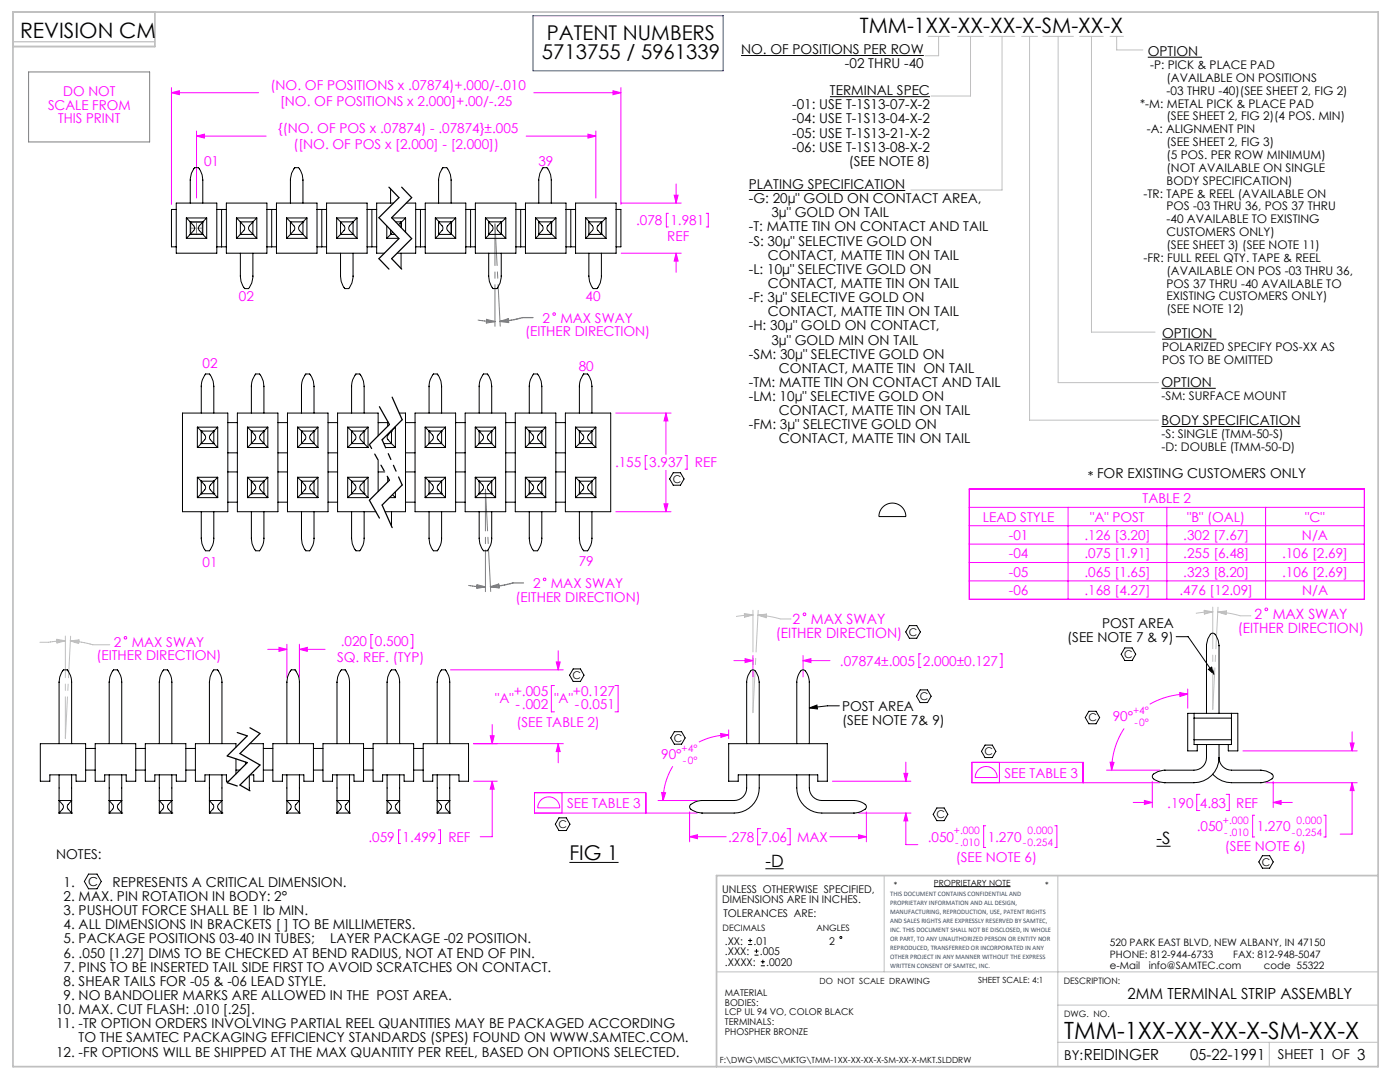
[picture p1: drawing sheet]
<svg xmlns="http://www.w3.org/2000/svg" width="279mm" height="216mm" viewBox="0 0 279 216" stroke-linecap="round" stroke-linejoin="round" font-family="sans-serif">
<g fill="none" stroke="#000" stroke-width=".2">
<path d="M147.9 11.1h36.5M165.6 19.3h20M229.1 11.4h10.8M149.5 38h31.2M231.8 77.5h10.8M231.9 67.7h10.9M134.4 94.3h1.4l.7 1.3-.7 1.2h-1.4l-.8-1.2zM231.8 85.1h27.8M176.2 101.2a2.69 2.69 0 0 1 2.9-.6 2.69 2.69 0 0 1 1.7 2.5h-5.4a2.69 2.69 0 0 1 .8-1.9zM114.4 133.5h1.4l.7 1.2-.7 1.3h-1.4l-.7-1.3zM181.5 124.8h1.5l.7 1.3-.7 1.3h-1.5l-.7-1.3zM183.6 137.7h1.5l.7 1.2-.7 1.3h-1.5l-.7-1.3z"/>
<path d="M224.5 129.3h1.4l.8 1.2-.8 1.3h-1.4l-.7-1.3zM234.7 127h2.4l5.3 7.6M241.2 133.6l.6-.5 .6 1.5zM134.6 146h1.4l.7 1.2-.7 1.3h-1.4l-.7-1.3zM161.5 141.3l1.5-.6 .1 .8zM167.5 140.8h-2.4l-3.6 .5M196.6 148.7h1.4l.7 1.2-.7 1.3h-1.4l-.7-1.3zM217.3 141.9h1.4l.8 1.3-.8 1.2h-1.4l-.7-1.2zM17.7 174.4h1.7l.8 1.5-.8 1.5h-1.7l-.9-1.5zM111.6 163.2h1.4l.7 1.3-.7 1.2h-1.4l-.8-1.2zM113.6 172.1h9.8M152.8 173.3h3.6"/>
<path d="M186.4 176.9h15.3M187 161.2h1.4l.8 1.3-.8 1.3h-1.4l-.8-1.3zM230.8 168.9h2.8M251.9 170.7h1.5l.7 1.3-.7 1.2h-1.5l-.7-1.2z"/>
</g>
<g fill="none" stroke="#c0c0c0" stroke-width=".2">
<path d="M185.2 7.3h4.2M187.3 7.3v3.8h-2.7M191.1 7.3h5.2M193.7 7.3v11.9h-7.9M197.4 7.3h5.1M200 7.3v30.6h-18.2M203.9 7.3h3.2M205.5 7.3v76.5h25.7M208.1 7.3h6.1M211.2 7.3v69h20M215.5 7.3h4.7M217.8 7.3v59h12.7"/>
<path d="M221.5 7.3h2.7M222.9 7.3v2.7h5.2M11.3 127.6l1.7 .3-1.6 .4zM11.3 127.8l1.7 .1M13 127.9l-5 .3M13 127.9l-1.6 .2M14 127.9l1.7 .3M14 127.9l1.8-.2-.1 .7zM14 127.9l2.3 .2 2.2 .6h3.4M15.7 127.9h-1.7M148.6 122.4l1.7 .3-1.7 .5zM148.6 122.6l1.7 .1"/>
<path d="M150.3 122.7l-1.7 .3M150.3 122.7l-3.4 .3M151.3 122.7l2.8 .4a11.2 11.2 0 0 0 3.8 .4M151.3 122.7l1.6 .4M151.3 122.7l1.7-.2-.1 .8zM153 122.7h-1.7M240.3 121.8l1.7 .3-1.6 .4zM240.3 122l1.7 .1M242 122.1l-1.6 .2M242 122.1l-3.3 .3M243 122.1l2.9 .4a11.2 11.2 0 0 0 3.7 .4M243 122.1l1.7 .3"/>
<path d="M243 122.1l1.8-.2-.1 .7zM244.7 122.1h-1.7M176.5 174.7v19.2M211.1 174.7v38.1M143 193.9h132M211.1 208h63.9M211.1 200.6h63.9M253.3 208v4.8"/>
</g>
<path d="M2.6 8.3h28.3M2.6 9.3h28.3" fill="none" stroke="#c0c0c0" stroke-width=".25"/>
<path d="M2.6 2.4h272.4v210.4h-272.4zM30.9 2.4v6.9h-28.3M275 174.7h-132v38.1" fill="none" stroke="#c0c0c0" stroke-width=".35"/>
<g fill="none" stroke="#f0f" stroke-width=".2">
<path d="M34.2 17.5v23.3M34.2 18.5h17.4M34.2 18.5l1.6-.4v.8zM106.5 18.5h17.4M122.3 18.1l1.6 .4-1.6 .4zM123.9 17.5v23.3M39.2 26.1v13.4M39.2 27.2h13.9M39.2 27.2l1.6-.4v.8zM105 27.2h13.9M117.3 26.8l1.6 .4-1.6 .4zM118.9 26.1v13.4"/>
<path d="M134.5 38.9h.8l-.4 1.6zM134.9 36.7v3.8M124 40.5h12M124 50.5h12M133.4 42.6h-.4v2.7h.4M134.9 50.5v3.8M134.9 50.5l.4 1.6h-.8zM140.9 42.6h.5v2.7h-.5M122.9 82.4h11M129.2 90.9h-.4v2.7h.4M132.9 82.4v8.3M132.9 93.9v8.2"/>
<path d="M132.9 82.4l.4 1.6h-.8zM136.7 90.9h.4v2.7h-.4M193.4 97.6h78.9v22h-78.9zM122.9 102.1h11M132.5 100.5h.8l-.4 1.6zM193.4 101.2h78.9M193.4 104.9h78.9M193.4 108.6h78.9M193.4 112.2h78.9M193.4 115.9h78.9M213.2 101.2v18.4M232.9 101.2v18.4"/>
<path d="M252.6 101.2v18.4M53.4 129.6h3.9M55.7 129.2l1.6 .4-1.6 .4zM57.3 128.6v6.6M59.8 128.6v6.6M59.8 129.6h5.1M59.8 129.6l1.5-.4v.8zM74.4 126.6h-.4v2.7h.4M82 126.6h.4v2.7h-.4M89.9 133.7h22.5M110.7 136.8h-.7v5.2h.7M111 132.1h.8l-.4 1.6z"/>
<path d="M111.4 129.9v3.8M122.7 136.8h.7v5.2h-.7M146.5 131.8h3.8M148.7 131.4l1.6 .4-1.6 .4zM150.3 130.8v4.3M160.3 131.8l1.5-.4v.8zM160.3 130.8v4.3M160.3 131.8h5.3M183.8 130.5h-.4v2.7h.4M199.6 130.5h.4v2.7h-.4M235.4 138.2l1.6 .3-1.5 .5zM237 137.5v3.8"/>
<path d="M237 138.5a15.2 15.2 0 0 0-7.6 2M94.5 155.9h4.7M94.5 148.4h17.9M97.8 146.8h.8l-.4 1.6zM98.2 155.9v11.1h-2.4M98.2 144.6v3.8M98.2 155.9l.4 1.6h-.8zM108 159.6a2.19 2.19 0 0 1 2.4-.4 2.19 2.19 0 0 1 1.3 2h-4.4a2.2 2.2 0 0 1 .7-1.6zM111.4 148.4v3.8M111.4 148.4l.4 1.6h-.8zM112.2 158.2v4M131.3 159.7h7.8"/>
<path d="M132 158.1l.8 .1-.5 1.5zM134.3 152.9a13.1 13.1 0 0 0-2 6.8M143.8 146.4l1.6 .3-1.5 .4zM145.4 145.6v1.8M145.4 146.7a13.1 13.1 0 0 0-5.9 1.4M166.1 155.9h15.7M180.4 154.3h.8l-.4 1.6zM180.8 152.1v3.8M195.3 153.6a2.19 2.19 0 0 1 2.4-.5 2.19 2.19 0 0 1 1.3 2h-4.4a2.2 2.2 0 0 1 .7-1.5zM199.5 152.1v4.1M216.2 156.2v-4.1h-22.2v4.1h37.5M220.8 153.7h10.7"/>
<path d="M221.5 152.1h.8l-.4 1.6zM224.3 145.3a15.2 15.2 0 0 0-2.4 8.4M228.4 159.7l1.6 .4-1.6 .4zM230 155.9v5.2M239.5 158.5h-.7v3.2h.7M244.7 158.5h.6v3.2h-.6M248 149.8h22.9M252.6 156.2h18.3M254.1 155.9v5.2M269.5 148.3h.7l-.4 1.5zM269.8 156.2v10.2h-2.3M269.8 146v3.8"/>
<path d="M269.8 156.2l.4 1.6h-.7zM80 165.6h-.4v2.7h.4M87.5 165.6h.4v2.7h-.4M128.9 162.2v-4h-22.2v4h32.4M137.6 162v6M137.6 167h7.3M137.6 167l1.6-.4v.8zM151.8 165.3h-.6v3.3h.6M157.1 165.3h.6v3.3h-.6M165.6 167h7.3M171.3 166.6l1.6 .4-1.6 .4zM171.4 162.2h10.4"/>
<path d="M172.9 162v6M180.8 162.2v6.3h2.4M180.8 162.2l.4 1.6h-.8zM196.7 164.8h-.4v4.3h.4M210.5 164.8h.4v4.3h-.4M226.2 160.1h3.8M250.4 162.7h-.4v4.3h.4M254.1 160.1h3.8M254.1 160.1l1.6-.4v.8zM264.2 162.7h.4v4.3h-.4"/>
<circle cx="110.6" cy="62.7" r=".26"/>
<circle cx="108.7" cy="115.6" r=".26"/>
<circle cx="25" cy="127.3" r=".26"/>
<circle cx="160.6" cy="122.6" r=".27"/>
<circle cx="252.7" cy="121.6" r=".27"/>
</g>
<g fill="none" stroke="#000" stroke-width=".25" stroke-dasharray="6.3 1.3 1.3 1.3 1.3 1.3">
<path d="M77.6 37.3l2 2.1M79.6 39.4l-4 4M80.2 37.3l2 2.1M82.2 39.4l-4 4M75.6 43.4l4 4.2M75.6 51.6l2 2.1M78.2 43.4l4 4.2M78.2 51.6l2 2.1M79.6 47.6l-4 4M82.2 47.6l-4 4M78.3 79.2l2 4.6M73.7 99.8l2 3.6"/>
<path d="M75.7 81.2l2 3.5M77.7 84.7l-4 4M77.7 95.8l-4 4M80.3 83.8l-4 4M80.3 96.8l-4 4M76.3 100.8l2 4.5M45.3 150.8l4 1.4M45.3 156.2l2 .6M47.3 146.2l2 .6M47.9 150.4l4 2.2M47.9 156.6l2 1.2M49.3 146.8l-4 4"/>
<path d="M49.3 152.2l-4 4M49.9 145.2l2 1.2M51.9 146.4l-4 4M51.9 152.6l-4 4"/>
</g>
<path d="M73.7 88.7l4 7.1" fill="none" stroke="#000" stroke-width=".25" stroke-dasharray="6.3 1.3 1.3 1.3 1.3 1.3" stroke-dashoffset="5.4"/>
<path d="M76.3 87.8l4 9" fill="none" stroke="#000" stroke-width=".25" stroke-dasharray="6.3 1.3 1.3 1.3 1.3 1.3" stroke-dashoffset="4.6"/>
<path d="M39.2 44.3v2.4M40.4 45.5h-2.4" fill="none" stroke="#808080" stroke-width=".2" stroke-dasharray="15.2 1.3 1.3 1.3"/>
<path d="M38 44.3h2.4v2.4h-2.4zM97.1 63.9l1.7 .3-1.7 .1M97.1 63.7v.8M99.8 64.1l1.6-.5 .1 .8zM106.4 63.4a14.2 14.2 0 0 0-4.4 .5l-2.2 .2M95.2 116.9l1.7 .2-1.7 .1M95.2 116.7v.7M97.9 117.1l1.6-.5 .1 .7zM104.5 116.3a14.1 14.1 0 0 0-4.4 .5l-2.2 .3" fill="none" stroke="#808080" stroke-width=".25"/>
<path d="M5.7 14.4h24.2v13.9h-24.2zM95.4 63.9l3.4 .3M97.1 63.7l1.7 .5M98.8 64.2l-1.7 .3M101.4 63.8l-1.6 .3 1.7 .1M93.5 116.8l3.4 .3M95.2 116.7l1.7 .4M96.9 117.1l-1.7 .3M99.5 116.8l-1.6 .3h1.7" fill="none" stroke="#808080" stroke-width=".2"/>
<path d="M13 126.9v20.4M150.3 121.8v20.4M242 121.1v20.5M13 147.3l1.1-20.4M150.3 142.2l1-20.4M242 141.6l1.1-20.4" fill="none" stroke="#c0c0c0" stroke-width=".2" stroke-dasharray="15.2 1.3 1.3 1.3" stroke-dashoffset="6.9"/>
<path d="M106.4 3.1h37.9v11h-37.9z" fill="none" stroke="#00f" stroke-width=".2"/>
<path d="M98.8 44.7l1 20.4M98.8 65.1v-20.4M96.9 97.6l1 20.4M96.9 118.1v-20.5" fill="none" stroke="#808080" stroke-width=".2" stroke-dasharray="15.2 1.3 1.3 1.3" stroke-dashoffset="6.9"/>
<path d="M161.5 141.3l1.5-.6 .1 .8zM241.2 133.6l.6-.5 .6 1.5z" fill="#000"/>
<g fill="#f0f">
<path d="M148.7 131.4l1.6 .4-1.6 .4zM160.3 131.8l1.5-.4v.8z"/>
<path d="M132.9 82.4l.4 1.6h-.8zM132.5 100.5h.8l-.4 1.6zM143.8 146.4l1.6 .3-1.5 .4zM132 158.1l.8 .1-.5 1.5zM180.4 154.3h.8l-.4 1.6zM180.8 162.2l.4 1.6h-.8zM171.3 166.6l1.6 .4-1.6 .4zM137.6 167l1.6-.4v.8zM97.8 146.8h.8l-.4 1.6zM98.2 155.9l.4 1.6h-.8zM59.8 129.6l1.5-.4v.8zM55.7 129.2l1.6 .4-1.6 .4zM111.4 148.4l.4 1.6h-.8zM111 132.1h.8l-.4 1.6zM134.5 38.9h.8l-.4 1.6zM134.9 50.5l.4 1.6h-.8zM34.2 18.5l1.6-.4v.8zM122.3 18.1l1.6 .4-1.6 .4zM39.2 27.2l1.6-.4v.8zM117.3 26.8l1.6 .4-1.6 .4zM235.4 138.2l1.6 .3-1.5 .5zM221.5 152.1h.8l-.4 1.6zM269.5 148.3h.7l-.4 1.5zM269.8 156.2l.4 1.6h-.7zM254.1 160.1l1.6-.4v.8zM228.4 159.7l1.6 .4-1.6 .4z"/>
</g>
<g fill="none" stroke="#000" stroke-width=".2">
<path d="M77.9 37.7v2.8M35.2 40.5h8.1v10h-8.1zM35.2 41.8h-1v7.5h1M37.2 47.6h4.1M37.2 43.5h4.1M37.2 43.5v4.1M37.2 43.5l.8 .8M38 44.3h.1M38 44.3l.7 .7a.78 .78 0 0 1-.2 1.2l-.5 .6M38 46.8h.1M38 40.5v-4.6a3.8 3.8 0 0 1 .7-2.2l.1-.2 .9 .1a3.8 3.8 0 0 1 .8 2.3v4.6M38 44.3h2.5"/>
<path d="M38 46.8h2.5M38 44.3v2.5M38 46.8l-.8 .8M40.5 44.3h.1M40.5 44.3l-.5 .5a.78 .78 0 0 0-.2 1.2l.7 .8M40.5 46.8h.1M40.5 44.3v2.5M40.5 46.8l.8 .8M41.3 43.5v4.1M41.3 43.5l-.8 .8M43.3 41.8h1.9M43.3 49.3h1.9"/>
<path d="M44.2 41.8v7.5M45.2 40.5h8.1v10h-8.1zM47.2 47.6h4.1M47.2 43.5h4.1M47.2 43.5v4.1M47.2 43.5l.8 .8M48 44.3l.7 .7a.78 .78 0 0 1-.2 1.2l-.5 .6M48 46.8h.1M48 44.3h.1M48 50.5v4.7a3.8 3.8 0 0 0 .8 2.4l.9-.1a3.8 3.8 0 0 0 .8-2.3v-4.7M48 44.3h2.5M48 46.8h2.5"/>
<path d="M48 44.3v2.5M48 46.8l-.8 .8M50.5 44.3l-.5 .5a.78 .78 0 0 0-.2 1.2l.7 .8M50.5 46.8h.1M50.5 44.3h.1M50.5 44.3v2.5M50.5 46.8l.8 .8M51.3 43.5v4.1M51.3 43.5l-.8 .8M53.3 41.8h1.9M53.3 49.3h1.9M54.2 41.8v7.5"/>
<path d="M55.2 40.5h8.1v10h-8.1zM57.2 47.6h4.1M57.2 43.5h4.1M57.2 43.5v4.1M57.2 43.5l.8 .8M58 44.3h.1M58 44.3l.6 .7a.78 .78 0 0 1-.1 1.2l-.5 .6M58 46.8h.1M58 40.5v-4.6a3.8 3.8 0 0 1 .7-2.2l.1-.2 .9 .1a3.8 3.8 0 0 1 .8 2.3v4.6M58 44.3h2.5M58 44.3v2.5M58 46.8l-.8 .8"/>
<path d="M60.5 44.3h.1M60.5 44.3l-.5 .5a.78 .78 0 0 0-.2 1.2l.7 .8M60.5 46.8h-2.5M60.5 44.3v2.5M60.5 46.8l.8 .8M61.3 43.5v4.1M61.3 43.5l-.8 .8M63.3 41.8h1.9M63.3 49.3h1.9M64.2 41.8v7.5M65.2 40.5h8.1v10h-8.1zM67.2 47.6h4.1"/>
<path d="M67.2 43.5h4.1M67.2 43.5v4.1M67.2 43.5l.8 .8M68 44.3l.6 .7a.78 .78 0 0 1-.1 1.2l-.5 .6M68 46.8h.1M68 44.3h.1M68 50.5v4.7a3.8 3.8 0 0 0 .8 2.4l.9-.1a3.8 3.8 0 0 0 .8-2.3v-4.7M68 44.3h2.5M68 46.8h2.5M68 44.3v2.5M68 46.8l-.8 .8M70.5 44.3l-.5 .5a.78 .78 0 0 0-.2 1.2l.7 .8"/>
<path d="M70.5 46.8h.1M70.5 44.3h.1M70.5 44.3v2.5M70.5 46.8l.8 .8M71.3 43.5v4.1M71.3 43.5l-.8 .8M73.3 41.8h1.9M73.3 49.3h1.9M74.2 41.8v7.5M77.2 47.6h2.4M77.2 45.1v2.5M77.9 46.8h.9"/>
<path d="M77.9 45.9v.9M78 46.8l-.8 .8M78.2 43.5h2.7M78.4 46.3l-.5 .5M78.5 40.5h-3.3v10h1.5M79 44.3h1M80 44.3l-.5 .6M80 44.3h.1M80 44.3v1.1M80 50.5v3.1M80.1 44.3v1.1M80.9 43.5v2.8"/>
<path d="M80.9 43.5l-.8 .8M81.1 40.5h1.9v10h-3.8M83 41.8h1.9M83 49.3h1.9M83.9 41.8v7.5M84.9 40.5h8.1v10h-8.1zM86.9 47.6h4M86.9 43.5h4M86.9 43.5v4.1M86.9 43.5l.8 .8M87.5 44.3h.1M87.5 44.3l.7 .7a.78 .78 0 0 1-.2 1.2l-.5 .6"/>
<path d="M87.5 46.8h2.5M87.5 40.5v-4.6a3.8 3.8 0 0 1 .8-2.2l.1-.2 .8 .1a3.8 3.8 0 0 1 .8 2.3v4.6M87.5 44.3h2.5M87.5 44.3v2.5M87.7 46.8l-.8 .8M90 44.3h.1M90 44.3l-.5 .5a.78 .78 0 0 0-.2 1.2l.7 .8M90 44.3v2.5M90 46.7h.1M90.1 46.7l.8 .9M90.1 44.3v2.4M90.9 43.5v4.1"/>
<path d="M90.9 43.5l-.8 .8M93 41.8h1.9M93 49.3h1.9M93.9 41.8v7.5M94.9 40.5h8.1v10h-8.1zM96.9 43.5v4.1M96.9 47.6h4M96.9 43.5h4M96.9 43.5l.8 .8M97.5 46.8h.1M97.5 44.3l.7 .7a.78 .78 0 0 1-.2 1.2l-.5 .6M97.5 44.3h.1"/>
<path d="M97.5 50.5v4.7a3.8 3.8 0 0 0 .9 2.4l.8-.1a3.8 3.8 0 0 0 .8-2.3v-4.7M97.5 44.3h2.5M97.5 46.8h2.5M97.5 44.3v2.5M97.7 46.8l-.8 .8M100 46.8h.1M100 44.3l-.5 .5a.78 .78 0 0 0-.2 1.2l.7 .8M100 44.3h.1M100 44.3v2.5M100 46.7h.1M100.1 46.7l.8 .9M100.1 44.3v2.4"/>
<path d="M100.9 43.5v4.1M100.9 43.5l-.8 .8M103 41.8h1.9M103 49.3h1.9M103.9 41.8v7.5M104.9 40.5h8.1v10h-8.1zM106.9 47.6h4M106.9 43.5h4M106.9 43.5v4.1M106.9 43.5l.8 .8M107.5 44.3h.1M107.5 44.3l.7 .7a.78 .78 0 0 1-.2 1.2l-.5 .6"/>
<path d="M107.5 46.8h2.5M107.5 40.5v-4.6a3.8 3.8 0 0 1 .7-2.2l.2-.2 .8 .1a3.8 3.8 0 0 1 .8 2.3v4.6M107.5 44.3h2.5M107.5 44.3v2.5M107.7 46.8l-.8 .8M110 44.3h.1M110 44.3l-.5 .5a.78 .78 0 0 0-.2 1.2l.7 .8M110 44.3v2.5M110 46.7h.1M110.1 46.7l.8 .9M110.1 44.3v2.4M110.9 43.5v4.1"/>
<path d="M110.9 43.5l-.8 .8M113 41.8h1.9M113 49.3h1.9M113.9 41.8v7.5M114.9 40.5h8.1v10h-8.1zM116.9 47.6h4M116.9 43.5h4M116.9 43.5v4.1M116.9 43.5l.8 .8M117.5 46.8h.1M117.5 44.3l.7 .7a.78 .78 0 0 1-.2 1.2l-.5 .6M117.5 44.3h.1"/>
<path d="M117.5 50.5v4.7a3.8 3.8 0 0 0 .9 2.4l.8-.1a3.8 3.8 0 0 0 .8-2.3v-4.7M117.5 44.3h2.5M117.5 46.8h2.5M117.5 44.3v2.5M117.7 46.8l-.8 .8M120 46.8h.1M120 44.3l-.5 .5a.78 .78 0 0 0-.2 1.2l.7 .8M120 44.3h.1M120 44.3v2.5M120 46.7h.1M120.1 46.7l.8 .9M120.1 44.3v2.4"/>
<path d="M120.9 43.5v4.1M120.9 43.5l-.8 .8M123 41.8h.9v7.5h-.9M36.4 82.4h9.1v19.7h-9.1zM39.4 85.2h4.1M39.4 89.3h4.1M39.4 99.3h4.1M39.4 95.2h4.1M39.4 85.2v4.1M39.4 95.2v4.1M39.4 85.2l.8 .8M39.4 95.2l.8 .8"/>
<path d="M40.2 86h.1M40.2 98.5h.1M40.2 86l.7 .8a.78 .78 0 0 1-.2 1.2l-.5 .5M40.2 88.5h.1M40.2 82.4v-5.4a3.8 3.8 0 0 1 .8-2.3h.9a3.8 3.8 0 0 1 .8 2.4v5.3M40.2 96l.7 .8a.78 .78 0 0 1-.2 1.2l-.5 .5M40.2 96h.1M40.2 86h2.5M40.2 88.5h2.5M40.2 96h2.5M40.2 98.5h2.5M40.2 86v2.5"/>
<path d="M40.2 96v2.5M40.2 88.5l-.8 .8M40.2 98.5l-.8 .8M42.7 86h.1M42.7 98.5h.1M42.7 86l-.5 .6a.78 .78 0 0 0-.2 1.1l.7 .8M42.7 88.5h.1M42.7 96l-.5 .6a.78 .78 0 0 0-.2 1.1l.7 .8M42.7 96h.1M42.7 86v2.5M42.7 96v2.5M42.7 88.5l.8 .8"/>
<path d="M42.7 98.5l.8 .8M43.5 85.2v4.1M43.5 95.2v4.1M43.5 85.2l-.8 .8M43.5 95.2l-.8 .8M45.5 90.4h1.9M45.5 84.3h1.9M45.5 94.2h1.9M47.4 82.4h8.1v19.7h-8.1zM49.4 85.2h4.1M49.4 89.3h4.1M49.4 99.3h4.1"/>
<path d="M49.4 95.2h4.1M49.4 85.2v4.1M49.4 95.2v4.1M49.4 85.2l.8 .8M49.4 95.2l.8 .8M50.2 86l.7 .8a.78 .78 0 0 1-.2 1.2l-.5 .5M50.2 86h.1M50.2 88.5h.1M50.2 82.4v-5.4a3.8 3.8 0 0 1 .8-2.3h.9a3.8 3.8 0 0 1 .8 2.4v5.3M50.2 96l.7 .8a.78 .78 0 0 1-.2 1.2l-.5 .5M50.2 96h.1M50.2 98.5h.1"/>
<path d="M50.2 86h2.5M50.2 88.5h2.5M50.2 96h2.5M50.2 98.5h2.5M50.2 86v2.5M50.2 96v2.5M50.2 88.5l-.8 .8M50.2 98.5l-.8 .8M52.7 86l-.5 .6a.78 .78 0 0 0-.2 1.1l.7 .8M52.7 86h.1M52.7 88.5h.1M52.7 96l-.5 .6a.78 .78 0 0 0-.2 1.1l.7 .8"/>
<path d="M52.7 96h.1M52.7 98.5h.1M52.7 86v2.5M52.7 96v2.5M52.7 88.5l.8 .8M52.7 98.5l.8 .8M53.5 85.2v4.1M53.5 95.2v4.1M53.5 85.2l-.8 .8M53.5 95.2l-.8 .8M55.5 90.4h1.9M55.5 84.3h1.9"/>
<path d="M55.5 94.2h1.9M57.4 82.4h8.1v19.7h-8.1zM59.4 85.2h4.1M59.4 89.3h4.1M59.4 99.3h4.1M59.4 95.2h4.1M59.4 85.2v4.1M59.4 95.2v4.1M59.4 95.2l.8 .8M59.4 85.2l.8 .8M60.2 98.5h.1M60.2 86h.1"/>
<path d="M60.2 96l.7 .8a.78 .78 0 0 1-.2 1.2l-.5 .5M60.2 96h.1M60.2 86l.7 .8a.78 .78 0 0 1-.2 1.2l-.5 .5M60.2 88.5h.1M60.2 82.4v-5.4a3.8 3.8 0 0 1 .8-2.3h.9a3.8 3.8 0 0 1 .8 2.4v5.3M60.2 86h2.5M60.2 88.5h2.5M60.2 96h2.5M60.2 98.5h2.5M60.2 86v2.5M60.2 96v2.5M60.2 98.5l-.8 .8"/>
<path d="M60.2 88.5l-.8 .8M62.7 98.5h.1M62.7 86h.1M62.7 96l-.5 .6a.78 .78 0 0 0-.2 1.1l.7 .8M62.7 96h.1M62.7 86l-.5 .6a.78 .78 0 0 0-.2 1.1l.7 .8M62.7 88.5h.1M62.7 86v2.5M62.7 96v2.5M62.7 98.5l.8 .8M62.7 88.5l.8 .8M63.5 85.2v4.1"/>
<path d="M63.5 95.2v4.1M63.5 95.2l-.8 .8M63.5 85.2l-.8 .8M65.5 90.4h1.9M65.5 84.3h1.9M65.5 94.2h1.9M69.4 85.2h4.1M69.4 89.3h4.1M69.4 99.3h4.1M69.4 95.2h4.1M69.4 85.2v4.1M69.4 95.2v4.1"/>
<path d="M69.4 85.2l.8 .8M69.4 95.2l.8 .8M70.2 86h.1M70.2 98.5h.1M70.2 86l.7 .8a.78 .78 0 0 1-.2 1.2l-.5 .5M70.2 88.5h.1M70.2 82.4v-5.4a3.8 3.8 0 0 1 .8-2.3h.9a3.8 3.8 0 0 1 .8 2.4v5.3M70.2 96l.7 .8a.78 .78 0 0 1-.2 1.2l-.5 .5M70.2 96h.1M70.2 86h2.5M70.2 88.5h2.5M70.2 96h2.5"/>
<path d="M70.2 98.5h2.5M70.2 86v2.5M70.2 96v2.5M70.2 88.5l-.8 .8M70.2 98.5l-.8 .8M72.7 86h.1M72.7 98.5h.1M72.7 86l-.5 .6a.78 .78 0 0 0-.2 1.1l.7 .8M72.7 88.5h.1M72.7 96l-.5 .6a.78 .78 0 0 0-.2 1.1l.7 .8M72.7 96h.1M72.7 86v2.5"/>
<path d="M72.7 96v2.5M72.7 88.5l.8 .8M72.7 98.5l.8 .8M73.5 85.2v4.1M73.5 95.2v4.1M73.5 85.2l-.8 .8M73.5 95.2l-.8 .8M75.5 87v-4.6h-8.1v19.7h7.6M75.5 84.3h1.9M75.5 94.2h1.3M75.5 91.8v6.3M76.4 87.6l-.1 .2"/>
<path d="M76.6 88.5h1.5M76.9 89.3h2M77.4 84.1v1M77.4 95.2v1M77.7 99.3h1.2M78 86h.1M78.1 86h.1M78.1 86l-.5 .6a.78 .78 0 0 0-.2 1.1l.7 .8M78.1 88.5h.1M78.1 86v2.5M78.1 88.5l.8 .8M78.3 98.7l.6 .6"/>
<path d="M78.8 85.2h.1M78.9 85.2v4.1M78.9 98.1v1.2M78.9 85.2l-.8 .8M79.7 82.4h1.2v19.7h-4M80.9 90.4h1.9M80.9 84.3h1.9M80.9 94.2h1.9M82.8 82.4h8.1v19.7h-8.1zM84.8 85.2h4.1M84.8 85.2v4.1M84.8 95.2v4.1"/>
<path d="M84.8 89.3h4.1M84.8 99.3h4.1M84.8 95.2h4.1M84.8 85.2l.8 .8M84.8 95.2l.8 .8M85.6 98.5h.1M85.6 86h.1M85.6 96l.7 .8a.78 .78 0 0 1-.2 1.2l-.5 .5M85.6 96h.1M85.6 86l.7 .8a.78 .78 0 0 1-.2 1.2l-.5 .5M85.6 88.5h.1M85.6 82.4v-5.4a3.8 3.8 0 0 1 .8-2.3h.9a3.8 3.8 0 0 1 .8 2.4v5.3"/>
<path d="M85.6 86h2.5M85.6 88.5h2.5M85.6 96h2.5M85.6 98.5h2.5M85.6 86v2.5M85.6 96v2.5M85.6 98.5l-.8 .8M85.6 88.5l-.8 .8M88.1 96l-.5 .6a.78 .78 0 0 0-.2 1.1l.7 .8M88.1 96h.1M88.1 98.5h.1M88.1 86l-.5 .6a.78 .78 0 0 0-.2 1.1l.7 .8"/>
<path d="M88.1 86h.1M88.1 88.5h.1M88.1 86v2.5M88.1 96v2.5M88.1 88.5l.8 .8M88.1 98.5l.8 .8M88.9 85.2v4.1M88.9 95.2v4.1M88.9 95.2l-.8 .8M88.9 85.2l-.8 .8M90.9 90.4h1.9M90.9 84.3h1.9"/>
<path d="M90.9 94.2h1.9M92.8 82.4h8.1v19.7h-8.1zM94.8 85.2h4.1M94.8 89.3h4.1M94.8 99.3h4.1M94.8 95.2h4.1M94.8 85.2v4.1M94.8 95.2v4.1M94.8 85.2l.8 .8M94.8 95.2l.8 .8M95.6 98.5h.1M95.6 86h.1"/>
<path d="M95.6 96l.7 .8a.78 .78 0 0 1-.2 1.2l-.5 .5M95.6 96h.1M95.6 86l.7 .8a.78 .78 0 0 1-.2 1.2l-.5 .5M95.6 88.5h.1M95.6 82.4v-5.4a3.8 3.8 0 0 1 .8-2.3h.9a3.8 3.8 0 0 1 .8 2.4v5.3M95.6 86h2.5M95.6 88.5h2.5M95.6 86v2.5M95.6 96v2.5M95.6 96h2.5M95.6 98.5h2.5M95.6 88.5l-.8 .8"/>
<path d="M95.6 98.5l-.8 .8M98.1 98.5h.1M98.1 86h.1M98.1 96l-.5 .6a.78 .78 0 0 0-.2 1.1l.7 .8M98.1 96h.1M98.1 86l-.5 .6a.78 .78 0 0 0-.2 1.1l.7 .8M98.1 88.5h.1M98.1 86v2.5M98.1 96v2.5M98.1 88.5l.8 .8M98.1 98.5l.8 .8M98.9 85.2v4.1"/>
<path d="M98.9 95.2v4.1M98.9 85.2l-.8 .8M98.9 95.2l-.8 .8M100.9 90.4h1.9M100.9 84.3h1.9M100.9 94.2h1.9M102.8 82.4h8.1v19.7h-8.1zM104.8 85.2h4.1M104.8 89.3h4.1M104.8 99.3h4.1M104.8 95.2h4.1M104.8 85.2v4.1"/>
<path d="M104.8 95.2v4.1M104.8 85.2l.8 .8M104.8 95.2l.8 .8M105.6 96l.7 .8a.78 .78 0 0 1-.2 1.2l-.5 .5M105.6 96h.1M105.6 98.5h.1M105.6 86l.7 .8a.78 .78 0 0 1-.2 1.2l-.5 .5M105.6 86h.1M105.6 88.5h.1M105.6 82.4v-5.4a3.8 3.8 0 0 1 .8-2.3h.9a3.8 3.8 0 0 1 .8 2.4v5.3M105.6 86h2.5M105.6 88.5h2.5"/>
<path d="M105.6 96h2.5M105.6 98.5h2.5M105.6 86v2.5M105.6 96v2.5M105.6 88.5l-.8 .8M105.6 98.5l-.8 .8M108.1 96l-.5 .6a.78 .78 0 0 0-.2 1.1l.7 .8M108.1 96h.1M108.1 98.5h.1M108.1 86l-.5 .6a.78 .78 0 0 0-.2 1.1l.7 .8M108.1 86h.1M108.1 88.5h.1"/>
<path d="M108.1 86v2.5M108.1 96v2.5M108.1 88.5l.8 .8M108.1 98.5l.8 .8M108.9 85.2v4.1M108.9 95.2v4.1M108.9 85.2l-.8 .8M108.9 95.2l-.8 .8M110.9 90.4h1.9M110.9 84.3h1.9M110.9 94.2h1.9M112.8 82.4h9.1v19.7h-9.1z"/>
<path d="M114.8 85.2h4.1M114.8 89.3h4.1M114.8 99.3h4.1M114.8 95.2h4.1M114.8 85.2v4.1M114.8 95.2v4.1M114.8 95.2l.8 .8M114.8 85.2l.8 .8M115.6 86h.1M115.6 98.5h.1M115.6 86l.7 .8a.78 .78 0 0 1-.2 1.2l-.5 .5M115.6 88.5h.1"/>
<path d="M115.6 82.4v-5.4a3.8 3.8 0 0 1 .8-2.3h.9a3.8 3.8 0 0 1 .8 2.4v5.3M115.6 96l.7 .8a.78 .78 0 0 1-.2 1.2l-.5 .5M115.6 96h.1M115.6 86v2.5M115.6 96v2.5M115.6 86h2.5M115.6 88.5h2.5M115.6 96h2.5M115.6 98.5h2.5M115.6 88.5l-.8 .8M115.6 98.5l-.8 .8M118.1 86h.1"/>
<path d="M118.1 98.5h.1M118.1 86l-.5 .6a.78 .78 0 0 0-.2 1.1l.7 .8M118.1 88.5h.1M118.1 96l-.5 .6a.78 .78 0 0 0-.2 1.1l.7 .8M118.1 96h.1M118.1 86v2.5M118.1 96v2.5M118.1 98.5l.8 .8M118.1 88.5l.8 .8M118.9 85.2v4.1M118.9 95.2v4.1M118.9 85.2l-.8 .8"/>
<path d="M118.9 95.2l-.8 .8M40.2 102.1v5.4a3.8 3.8 0 0 0 .8 2.4h.8l.1-.2a3.8 3.8 0 0 0 .8-2.2v-5.4M45.5 100.2h1.9M50.2 102.1v5.4a3.8 3.8 0 0 0 .8 2.4h.8l.1-.2a3.8 3.8 0 0 0 .8-2.2v-5.4M55.5 100.2h1.9M60.2 102.1v5.4a3.8 3.8 0 0 0 .8 2.4h.8l.1-.2a3.8 3.8 0 0 0 .8-2.2v-5.4M65.5 100.2h1.9M70.2 102.1v5.4a3.8 3.8 0 0 0 .8 2.4h.8l.1-.2a3.8 3.8 0 0 0 .8-2.2v-5.4M78.1 102.1v2.9M80.9 100.2h1.9M85.6 102.1v5.4a3.8 3.8 0 0 0 .9 2.4h.8l.1-.2a3.8 3.8 0 0 0 .7-2.2v-5.4M90.9 100.2h1.9"/>
<path d="M95.6 102.1v5.4a3.8 3.8 0 0 0 .9 2.4h.8l.1-.2a3.8 3.8 0 0 0 .7-2.2v-5.4M100.9 100.2h1.9M105.6 102.1v5.4a3.8 3.8 0 0 0 .9 2.4h.8l.1-.2a3.8 3.8 0 0 0 .7-2.2v-5.4M110.9 100.2h1.9M115.6 102.1v5.4a3.8 3.8 0 0 0 .9 2.4h.8l.1-.2a3.8 3.8 0 0 0 .7-2.2v-5.4M8 148.4h9.1v7.5h-1.9v-1.3h-5.3v1.3h-1.9zM11.8 159.7l.5 .6a.78 .78 0 0 1 .2 1.2l-.7 .7M11.8 159.7h.1M11.8 154.6v5.1M11.8 148.4v-12.3a3.8 3.8 0 0 1 .8-2.4h.8l.2 .2a3.8 3.8 0 0 1 .7 2.2v12.3M11.8 159.7h2.5M11.8 159.7v2.5"/>
<path d="M14.3 159.7l-.7 .8a.78 .78 0 0 0 .2 1.2l.5 .5M14.3 159.7h.1M14.3 154.6v5.1M14.3 159.7v2.5M17.1 153.7h1.9M17.1 149.3h1.9M19 148.4h8.1v7.5h-1.9v-1.3h-4.3v1.3h-1.9zM21.8 159.7l.5 .6a.78 .78 0 0 1 .2 1.2l-.7 .7M21.8 159.7h.1M21.8 154.6v5.1M21.8 148.4v-12.3a3.8 3.8 0 0 1 .8-2.4h.8l.2 .2a3.8 3.8 0 0 1 .7 2.2v12.3M21.8 159.7h2.5"/>
<path d="M21.8 159.7v2.5M24.3 159.7l-.7 .8a.78 .78 0 0 0 .2 1.2l.5 .5M24.3 159.7h.1M24.3 154.6v5.1M24.3 159.7v2.5M27.1 153.7h1.9M27.1 149.3h1.9M29 148.4h8.1v7.5h-1.9v-1.3h-4.3v1.3h-1.9zM31.8 159.7l.5 .6a.78 .78 0 0 1 .2 1.2l-.7 .7M31.8 159.7h.1M31.8 154.6v5.1M31.8 148.4v-12.3a3.8 3.8 0 0 1 .8-2.4h.8l.2 .2a3.8 3.8 0 0 1 .7 2.2v12.3"/>
<path d="M31.8 159.7h2.5M31.8 159.7v2.5M34.3 159.7l-.7 .8a.78 .78 0 0 0 .2 1.2l.5 .5M34.3 159.7h.1M34.3 154.6v5.1M34.3 159.7v2.5M37.1 153.7h1.9M37.1 149.3h1.9M41.8 159.7l.5 .6a.78 .78 0 0 1 .2 1.2l-.7 .7M41.8 159.7h.1M41.8 154.6v5.1M41.8 148.4v-12.3a3.8 3.8 0 0 1 .8-2.4h.8l.2 .2a3.8 3.8 0 0 1 .7 2.2v12.3"/>
<path d="M41.8 159.7h2.5M41.8 159.7v2.5M44.3 159.7l-.7 .8a.78 .78 0 0 0 .2 1.2l.5 .5M44.3 159.7h.1M44.3 154.6v5.1M44.3 159.7v2.5M47.1 149.1v-.7h-8.1v7.5h1.9v-1.3h4.3v1.3h.4M47.1 153.7h.8M47.1 151.4v3M49 152.1v.4M49.8 154.8v2.9M49.9 148.4h2.7v7.5h-2v-1.3h-.7"/>
<path d="M52.6 153.7h1.9M52.6 149.3h1.9M54.5 148.4h8.1v7.5h-2v-1.3h-4.2v1.3h-1.9zM57.3 159.7l.4 .6a.78 .78 0 0 1 .2 1.2l-.6 .7M57.3 159.7h.1M57.3 154.6v5.1M57.3 148.4v-12.3a3.8 3.8 0 0 1 .8-2.4h.8l.1 .2a3.8 3.8 0 0 1 .8 2.2v12.3M57.3 159.7h2.5M57.3 159.7v2.5M59.8 159.7l-.7 .8a.78 .78 0 0 0 .2 1.2l.5 .5M59.8 159.7h.1M59.8 154.6v5.1"/>
<path d="M59.8 159.7v2.5M62.6 153.7h1.9M62.6 149.3h1.9M64.5 148.4h8.1v7.5h-2v-1.3h-4.2v1.3h-1.9zM67.3 159.7l.4 .6a.78 .78 0 0 1 .2 1.2l-.6 .7M67.3 159.7h.1M67.3 154.6v5.1M67.3 148.4v-12.3a3.8 3.8 0 0 1 .8-2.4h.8l.1 .2a3.8 3.8 0 0 1 .8 2.2v12.3M67.3 159.7h2.5M67.3 159.7v2.5M69.8 159.7l-.7 .8a.78 .78 0 0 0 .2 1.2l.5 .5M69.8 159.7h.1"/>
<path d="M69.8 154.6v5.1M69.8 159.7v2.5M72.6 153.7h1.9M72.6 149.3h1.9M74.5 148.4h8.1v7.5h-2v-1.3h-4.2v1.3h-1.9zM77.3 159.7l.4 .6a.78 .78 0 0 1 .2 1.2l-.6 .7M77.3 159.7h.1M77.3 154.6v5.1M77.3 148.4v-12.3a3.8 3.8 0 0 1 .8-2.4h.8l.1 .2a3.8 3.8 0 0 1 .8 2.2v12.3M77.3 159.7h2.5M77.3 159.7v2.5M79.8 159.7l-.7 .8a.78 .78 0 0 0 .2 1.2l.5 .5"/>
<path d="M79.8 159.7h.1M79.8 154.6v5.1M79.8 159.7v2.5M82.6 153.7h1.9M82.6 149.3h1.9M84.5 148.4h9v7.5h-1.9v-1.3h-5.2v1.3h-1.9zM87.3 159.7l.4 .6a.78 .78 0 0 1 .2 1.2l-.6 .7M87.3 159.7h.1M87.3 154.6v5.1M87.3 148.4v-12.3a3.8 3.8 0 0 1 .8-2.4h.8l.1 .2a3.8 3.8 0 0 1 .8 2.2v12.3M87.3 159.7h2.5M87.3 159.7v2.5"/>
<path d="M89.8 159.7l-.7 .8a.78 .78 0 0 0 .2 1.2l.5 .5M89.8 159.7h.1M89.8 154.6v5.1M89.8 159.7v2.5M145.4 148.4h19.7v7.5h-1.9v-1.3h-15.9v1.3h-1.9zM149 148.4v-12.3a3.5 3.5 0 0 1 1-2.4h.4a2.8 2.8 0 0 1 1.1 2.4v12.3M149 154.6v2.6a2.5 2.5 0 0 1-2.5 2.5h-6.5a3.5 3.5 0 0 0-2.3 1l-.1 .5a2.8 2.8 0 0 0 2.5 1h6.4a5 5 0 0 0 5-5v-2.6M159 154.6a7.7 7.7 0 0 0 1 5.6 5 5 0 0 0 4 2h6.5a3.5 3.5 0 0 0 2.3-.9l.1-.3a2.37 2.37 0 0 0-2.4-1.3h-6.5a2.5 2.5 0 0 1-2.5-2.5v-2.6M159 148.4v-12.2a3.4 3.4 0 0 1 1.1-2.5 1.63 1.63 0 0 1 1.3 1.6l.1 13.1M238.3 143.3h7.5M238.3 142.3v6.3h7.5v-6.3M238.3 147.6h7.5"/>
<path d="M238.9 148.6v1.2h-1.9v-7.5h10v7.5h-1.9v-1.2M240.8 148.6v2.6a2.5 2.5 0 0 1-2.5 2.5h-5.9a3.8 3.8 0 0 0-2.2 .8l-.2 .6a2.8 2.8 0 0 0 2.4 1.1h5.9a5 5 0 0 0 5-5M240.8 142.3v-13.5a3.8 3.8 0 0 1 .8-2.3l.6-.1a2.8 2.8 0 0 1 1.1 2.4v13.5M243.3 151.2a2.5 2.5 0 0 0 2.5 2.5h5.9a2.37 2.37 0 0 1 2.4 1.2l-.1 .3a2.64 2.64 0 0 1-2.3 1h-5.9a5 5 0 0 1-3.8-1.7M243.3 148.6v2.6M11.8 162.2h.1M11.8 162.2h2.5M14.3 162.2h.1M21.8 162.2h.1M21.8 162.2h2.5M24.3 162.2h.1M31.8 162.2h.1"/>
<path d="M31.8 162.2h2.5M34.3 162.2h.1M41.8 162.2h.1M41.8 162.2h2.5M44.3 162.2h.1M57.3 162.2h.1M57.3 162.2h2.5M59.8 162.2h.1M67.3 162.2h.1M67.3 162.2h2.5M69.8 162.2h.1M77.3 162.2h.1"/>
<path d="M77.3 162.2h2.5M79.8 162.2h.1M87.3 162.2h.1M87.3 162.2h2.5M89.8 162.2h.1M149.3 188.5h.8M149.3 187.7h.8M149.7 187.3v.8M150.6 190.6h.8M150.6 189.8h.8M151 189.4v.8M151.8 192.7h.8"/>
<path d="M151.8 191.9h.8M152.2 191.5v.8"/>
<circle cx="167.8" cy="187.1" r=".2"/>
</g>
<text font-size="4.7" x="212.4" y="207.3">TMM-1XX-XX-XX-X-SM-XX-X</text>
<g font-size="4.2">
<text x="4" y="7.6">REVISION CM</text>
<text x="171.6" y="6.6">TMM-1XX-XX-XX-X-SM-XX-X</text>
</g>
<g font-size="4.1">
<text x="108.1" y="11.8">5713755 / 5961339</text>
<text x="109.1" y="7.9">PATENT NUMBERS</text>
<text x="113.6" y="171.6">FIG 1</text>
</g>
<g font-size="3.4">
<text x="152.8" y="173">-D</text>
<text x="230.8" y="168.5">-S</text>
</g>
<g font-size="3">
<text x="225" y="199.3">2MM TERMINAL STRIP ASSEMBLY</text>
<text x="237.5" y="211.5">05-22-1991</text>
</g>
<g font-size="2.8" fill="#f0f">
<text x="158.2" y="124.5">2</text>
<text x="161.8" y="124.5">MAX SWAY</text>
<text x="250.4" y="123.5">2</text>
<text x="254" y="123.5">MAX SWAY</text>
<text x="154.8" y="127.3">(EITHER DIRECTION)</text>
<text x="247" y="126.3">(EITHER DIRECTION)</text>
</g>
<g font-size="2.7">
<text x="147.9" y="10.8">NO. OF POSITIONS PER ROW</text>
<text x="229.1" y="11.1">OPTION</text>
<text x="168.6" y="13.6">-02 THRU -40</text>
<text x="158.1" y="21.8">-01: USE T-1S13-07-X-2</text>
<text x="165.6" y="19">TERMINAL SPEC</text>
<text x="158.1" y="24.6">-04: USE T-1S13-04-X-2</text>
<text x="158.1" y="27.5">-05: USE T-1S13-21-X-2</text>
<text x="158.1" y="30.3">-06: USE T-1S13-08-X-2</text>
<text x="169.4" y="33.1">(SEE NOTE 8)</text>
<text x="149.5" y="37.7">PLATING SPECIFICATION</text>
<text x="149.5" y="40.5">-G: 20µ&quot; GOLD ON CONTACT AREA,</text>
<text x="149.5" y="46.2">-T: MATTE TIN ON CONTACT AND TAIL</text>
<text x="154" y="43.4">3µ&quot; GOLD ON TAIL</text>
<text x="149.5" y="49">-S: 30µ&quot; SELECTIVE GOLD ON</text>
<text x="153.2" y="51.8">CONTACT, MATTE TIN ON TAIL</text>
<text x="149.5" y="54.6">-L: 10µ&quot; SELECTIVE GOLD ON</text>
<text x="153.2" y="57.5">CONTACT, MATTE TIN ON TAIL</text>
<text x="149.5" y="60.3">-F: 3µ&quot; SELECTIVE GOLD ON</text>
<text x="149.5" y="65.9">-H: 30µ&quot; GOLD ON CONTACT,</text>
<text x="153.2" y="63.1">CONTACT, MATTE TIN ON TAIL</text>
<text x="149.5" y="71.6">-SM: 30µ&quot; SELECTIVE GOLD ON</text>
<text x="154" y="68.7">3µ&quot; GOLD MIN ON TAIL</text>
<text x="231.9" y="67.4">OPTION</text>
<text x="149.5" y="77.2">-TM: MATTE TIN ON CONTACT AND TAIL</text>
<text x="155.5" y="74.4">CONTACT, MATTE TIN ON TAIL</text>
<text x="231.8" y="77.2">OPTION</text>
<text x="149.5" y="80">-LM: 10µ&quot; SELECTIVE GOLD ON</text>
<text x="155.5" y="82.8">CONTACT, MATTE TIN ON TAIL</text>
<text x="149.5" y="85.7">-FM: 3µ&quot; SELECTIVE GOLD ON</text>
<text x="155.5" y="88.5">CONTACT, MATTE TIN ON TAIL</text>
<text x="231.8" y="84.8">BODY SPECIFICATION</text>
<text x="218.9" y="95.3">FOR EXISTING CUSTOMERS ONLY</text>
<text x="217.1" y="96">*</text>
<text x="220" y="125.3">POST AREA</text>
<text x="213" y="128.1">(SEE NOTE 7 &amp; 9)</text>
<text x="168" y="141.9">POST AREA</text>
<text x="168" y="144.8">(SEE NOTE 7&amp; 9)</text>
<text x="11.2" y="171.3">NOTES:</text>
<text x="12.7" y="179.8">2. MAX. PIN ROTATION IN BODY: 2°</text>
<text x="12.7" y="177">1.</text>
<text x="22.5" y="177">REPRESENTS A CRITICAL DIMENSION.</text>
<text x="12.7" y="185.4">4. ALL DIMENSIONS IN BRACKETS [ ] TO BE MILLIMETERS.</text>
<text x="12.7" y="182.6">3. PUSHOUT FORCE SHALL BE 1 lb MIN.</text>
<text x="12.7" y="188.2">5. PACKAGE POSITIONS 03-40 IN TUBES;</text>
<text x="12.7" y="191.1">6. .050 [1.27] DIMS TO BE CHECKED AT BEND RADIUS, NOT AT END OF PIN.</text>
<text x="65.9" y="188.2">LAYER PACKAGE -02 POSITION.</text>
<text x="12.7" y="193.9">7. PINS TO BE INSERTED TAIL SIDE FIRST TO AVOID SCRATCHES ON CONTACT.</text>
<text x="12.7" y="196.7">8. SHEAR TAILS FOR -05 &amp; -06 LEAD STYLE.</text>
<text x="11.2" y="202.4">10. MAX. CUT FLASH: .010 [.25].</text>
<text x="12.7" y="199.5">9. NO BANDOLIER MARKS ARE ALLOWED IN THE POST AREA.</text>
<text x="11.2" y="205.2">11. -TR OPTION ORDERS INVOLVING PARTIAL REEL QUANTITIES MAY BE PACKAGED ACCORDING</text>
<text x="15.7" y="208">TO THE SAMTEC PACKAGING EFFICIENCY STANDARDS (SPES) FOUND ON WWW.SAMTEC.COM.</text>
<text x="11.2" y="210.8">12. -FR OPTIONS WILL BE SHIPPED AT THE MAX QUANTITY PER REEL, BASED ON OPTIONS SELECTED.</text>
<text x="212.4" y="211.5">BY:REIDINGER</text>
<text x="255" y="211.4">SHEET 1 OF 3</text>
</g>
<g font-size="2.7" fill="#f0f">
<text x="54" y="17.9">(NO. OF POSITIONS x .07874)+.000/-.010</text>
<text x="9.6" y="21.9">SCALE FROM</text>
<text x="12.6" y="19.2">DO NOT</text>
<text x="55.9" y="21.1">[NO. OF POSITIONS x 2.000]+.00/-.25</text>
<text x="11.6" y="24.5">THIS PRINT</text>
<text x="55.5" y="26.6">{(NO. OF POS x .07874) - .07874}±.005</text>
<text x="58.6" y="29.8">([NO. OF POS x [2.000] - [2.000])</text>
<text x="40.7" y="33.1">01</text>
<text x="107.5" y="33.1">39</text>
<text x="127" y="44.9">.078</text>
<text x="133.8" y="44.9">1.981</text>
<text x="133.1" y="48.1">REF</text>
<text x="47.7" y="60">02</text>
<text x="116.9" y="60">40</text>
<text x="108.3" y="64.5">2</text>
<text x="111.8" y="64.5">MAX SWAY</text>
<text x="104.8" y="67.1">(EITHER DIRECTION)</text>
<text x="40.4" y="73.5">02</text>
<text x="115.5" y="74">80</text>
<text x="122.7" y="93.3">.155</text>
<text x="129.6" y="93.3">3.937</text>
<text x="138.7" y="93.3">REF</text>
<text x="228" y="100.4">TABLE 2</text>
<text x="196.2" y="104.1">LEAD STYLE</text>
<text x="201.3" y="107.7">-01</text>
<text x="216.4" y="107.7">.126 [3.20]</text>
<text x="217.6" y="104.1">&quot;A&quot; POST</text>
<text x="236.1" y="107.7">.302 [7.67]</text>
<text x="236.9" y="104.1">&quot;B&quot; (OAL)</text>
<text x="259.8" y="107.7">N/A</text>
<text x="260.5" y="104.1">&quot;C&quot;</text>
<text x="40.4" y="113.2">01</text>
<text x="115.5" y="112.9">79</text>
<text x="201.3" y="111.4">-04</text>
<text x="216.4" y="111.4">.075 [1.91]</text>
<text x="236.1" y="111.4">.255 [6.48]</text>
<text x="255.9" y="111.4">.106 [2.69]</text>
<text x="106.4" y="117.4">2</text>
<text x="109.9" y="117.4">MAX SWAY</text>
<text x="201.4" y="115.1">-05</text>
<text x="201.4" y="118.7">-06</text>
<text x="216.4" y="115.1">.065 [1.65]</text>
<text x="216.4" y="118.7">.168 [4.27]</text>
<text x="235.4" y="118.7">.476 [12.09]</text>
<text x="236.1" y="115.1">.323 [8.20]</text>
<text x="255.9" y="115.1">.106 [2.69]</text>
<text x="259.8" y="118.7">N/A</text>
<text x="102.9" y="120.1">(EITHER DIRECTION)</text>
<text x="19.3" y="131.7">(EITHER DIRECTION)</text>
<text x="22.7" y="129.1">2</text>
<text x="26.3" y="129.1">MAX SWAY</text>
<text x="68" y="129">.020</text>
<text x="74.8" y="129">0.500</text>
<text x="67.3" y="132.2">SQ. REF. (TYP)</text>
<text x="167.6" y="132.8">.07874±.005</text>
<text x="184.2" y="132.8">2.000±0.127</text>
<text x="98.8" y="140.3">&quot;A&quot;</text>
<text x="102.5" y="138.8">+.005</text>
<text x="102.9" y="141.5">-.002</text>
<text x="110.7" y="140.3">&quot;A&quot;</text>
<text x="114.3" y="138.8">+0.127</text>
<text x="114.7" y="141.5">-0.051</text>
<text x="222.1" y="143.9">90°</text>
<text x="103.1" y="145.1">(SEE TABLE 2)</text>
<text x="131.9" y="151.5">90°</text>
<text x="200.5" y="155.2">SEE TABLE 3</text>
<text x="113.2" y="161.2">SEE TABLE 3</text>
<text x="233" y="161.1">.190</text>
<text x="239.5" y="161.1">4.83</text>
<text x="246.7" y="161.1">REF</text>
<text x="73.5" y="168">.059</text>
<text x="80.4" y="168">1.499</text>
<text x="89.5" y="168">REF</text>
<text x="145.3" y="168">.278</text>
<text x="151.8" y="168">7.06</text>
<text x="159.1" y="168">MAX</text>
<text x="185.2" y="167.9">.050</text>
<text x="197.1" y="167.9">1.270</text>
<text x="238.8" y="165.9">.050</text>
<text x="250.8" y="165.9">1.270</text>
<text x="190.7" y="172">(SEE NOTE 6)</text>
<text x="244.4" y="169.9">(SEE NOTE 6)</text>
</g>
<text font-size="2.5" x="17.6" y="176.8">C</text>
<g font-size="2.4">
<text x="229.5" y="13.8">-P: PICK &amp; PLACE PAD</text>
<text x="232.8" y="16.3">(AVAILABLE ON POSITIONS</text>
<text x="227.6" y="21.5">*-M: METAL PICK &amp; PLACE PAD</text>
<text x="232.8" y="18.9">-03 THRU -40)(SEE SHEET 2, FIG 2)</text>
<text x="228.9" y="26.6">-A: ALIGNMENT PIN</text>
<text x="232.8" y="24">(SEE SHEET 2, FIG 2)(4 POS. MIN)</text>
<text x="232.8" y="29.2">(SEE SHEET 2, FIG 3)</text>
<text x="232.8" y="34.3">(NOT AVAILABLE ON SINGLE</text>
<text x="232.8" y="31.7">(5 POS. PER ROW MINIMUM)</text>
<text x="228.2" y="39.4">-TR: TAPE &amp; REEL (AVAILABLE ON</text>
<text x="232.8" y="36.9">BODY SPECIFICATION)</text>
<text x="232.8" y="42">POS -03 THRU 36, POS 37 THRU</text>
<text x="232.8" y="47.1">CUSTOMERS ONLY)</text>
<text x="232.8" y="44.5">-40 AVAILABLE TO EXISTING</text>
<text x="228.2" y="52.2">-FR: FULL REEL QTY. TAPE &amp; REEL</text>
<text x="232.8" y="49.7">(SEE SHEET 3) (SEE NOTE 11)</text>
<text x="232.8" y="59.9">EXISTING CUSTOMERS ONLY)</text>
<text x="232.8" y="54.8">(AVAILABLE ON POS -03 THRU 36,</text>
<text x="232.8" y="57.4">POS 37 THRU -40 AVAILABLE TO</text>
<text x="232.8" y="62.5">(SEE NOTE 12)</text>
<text x="231.9" y="70">POLARIZED SPECIFY POS-XX AS</text>
<text x="231.9" y="72.6">POS TO BE OMITTED</text>
<text x="231.8" y="79.8">-SM: SURFACE MOUNT</text>
<text x="231.8" y="87.4">-S: SINGLE (TMM-50-S)</text>
<text x="231.8" y="90">-D: DOUBLE (TMM-50-D)</text>
</g>
<g font-size="2.1">
<text x="134.3" y="96.3">C</text>
<text x="181.4" y="126.8">C</text>
<text x="224.4" y="131.3">C</text>
<text x="114.3" y="135.5">C</text>
<text x="183.5" y="139.7">C</text>
<text x="217.2" y="143.9">C</text>
<text x="134.5" y="148">C</text>
<text x="196.5" y="150.7">C</text>
<text x="111.5" y="165.2">C</text>
<text x="186.9" y="163.2">C</text>
<text x="251.8" y="172.8">C</text>
<text x="144.1" y="178.1">UNLESS OTHERWISE SPECIFIED,</text>
<text x="144.1" y="180.2">DIMENSIONS ARE IN INCHES.</text>
<text x="144.4" y="183">TOLERANCES ARE:</text>
<text x="144.7" y="188.5">.XX:</text>
<text x="144.7" y="190.6">.XXX:</text>
<text x="150.4" y="188.5">.01</text>
<text x="151.7" y="190.6">.005</text>
<text x="165.5" y="188.5">2</text>
<text x="144.7" y="192.7">.XXXX:</text>
<text x="152.9" y="192.7">.0020</text>
</g>
<g font-size="2" fill="#f0f">
<text x="226.2" y="142.5">+4°</text>
<text x="226.4" y="144.9">-0°</text>
<text x="136" y="150">+4°</text>
<text x="136.3" y="152.5">-0°</text>
<text x="190.4" y="166.5">+.000</text>
<text x="205.1" y="166.5">0.000</text>
<text x="244.1" y="164.4">+.000</text>
<text x="244.3" y="166.8">-.010</text>
<text x="257.8" y="166.8">-0.254</text>
<text x="258.8" y="164.4">0.000</text>
<text x="190.7" y="168.9">-.010</text>
<text x="204.1" y="168.9">-0.254</text>
</g>
<g font-size="2">
<text x="221.5" y="188.8">520 PARK EAST BLVD, NEW ALBANY, IN 47150</text>
<text x="221.5" y="191.1">PHONE: 812-944-6733</text>
<text x="246.1" y="191.1">FAX: 812-948-5047</text>
<text x="221.5" y="193.4">e-Mail</text>
<text x="229.3" y="193.4">info@SAMTEC.com</text>
<text x="252.2" y="193.4">code 55322</text>
</g>
<g font-size="1.9">
<text x="144.7" y="198.8">MATERIAL</text>
<text x="144.7" y="200.7">BODIES:</text>
<text x="144.7" y="202.6">LCP UL 94 VO, COLOR BLACK</text>
<text x="144.7" y="204.5">TERMINALS:</text>
<text x="144.7" y="206.4">PHOSPHER BRONZE</text>
</g>
<g font-size="1.8">
<text x="144.2" y="185.7">DECIMALS</text>
<text x="162.9" y="185.7">ANGLES</text>
<text x="212.3" y="196.4">DESCRIPTION:</text>
<text x="212.4" y="202.9">DWG. NO.</text>
</g>
<g font-size="1.7">
<text x="178.4" y="177.1">*</text>
<text x="186.4" y="176.7">PROPRIETARY NOTE</text>
<text x="208.6" y="177.1">*</text>
<text x="163.6" y="196.3">DO NOT SCALE DRAWING</text>
<text x="195.2" y="196.2">SHEET SCALE: 4:1</text>
<text x="143.7" y="212">F:\DWG\MISC\MKTG\TMM-1XX-XX-XX-X-SM-XX-X-MKT.SLDDRW</text>
</g>
<g font-size="1.4" fill="#1f497d">
<text x="177.7" y="178.7">THIS DOCUMENT CONTAINS CONFIDENTIAL AND</text>
<text x="177.7" y="180.5">PROPRIETARY INFORMATION AND ALL DESIGN,</text>
<text x="177.7" y="182.3">MANUFACTURING, REPRODUCTION, USE, PATENT RIGHTS</text>
<text x="177.7" y="184.1">AND SALES RIGHTS ARE EXPRESSLY RESERVED BY SAMTEC,</text>
<text x="177.7" y="186">INC. THIS DOCUMENT SHALL NOT BE DISCLOSED, IN WHOLE</text>
<text x="177.7" y="187.8">OR PART, TO ANY UNAUTHORIZED PERSON OR ENTITY NOR</text>
<text x="177.7" y="189.6">REPRODUCED, TRANSFERRED OR INCORPORATED IN ANY</text>
<text x="177.7" y="191.4">OTHER PROJECT IN ANY MANNER WITHOUT THE EXPRESS</text>
<text x="177.7" y="193.2">WRITTEN CONSENT OF SAMTEC, INC.</text>
</g>
</svg>
